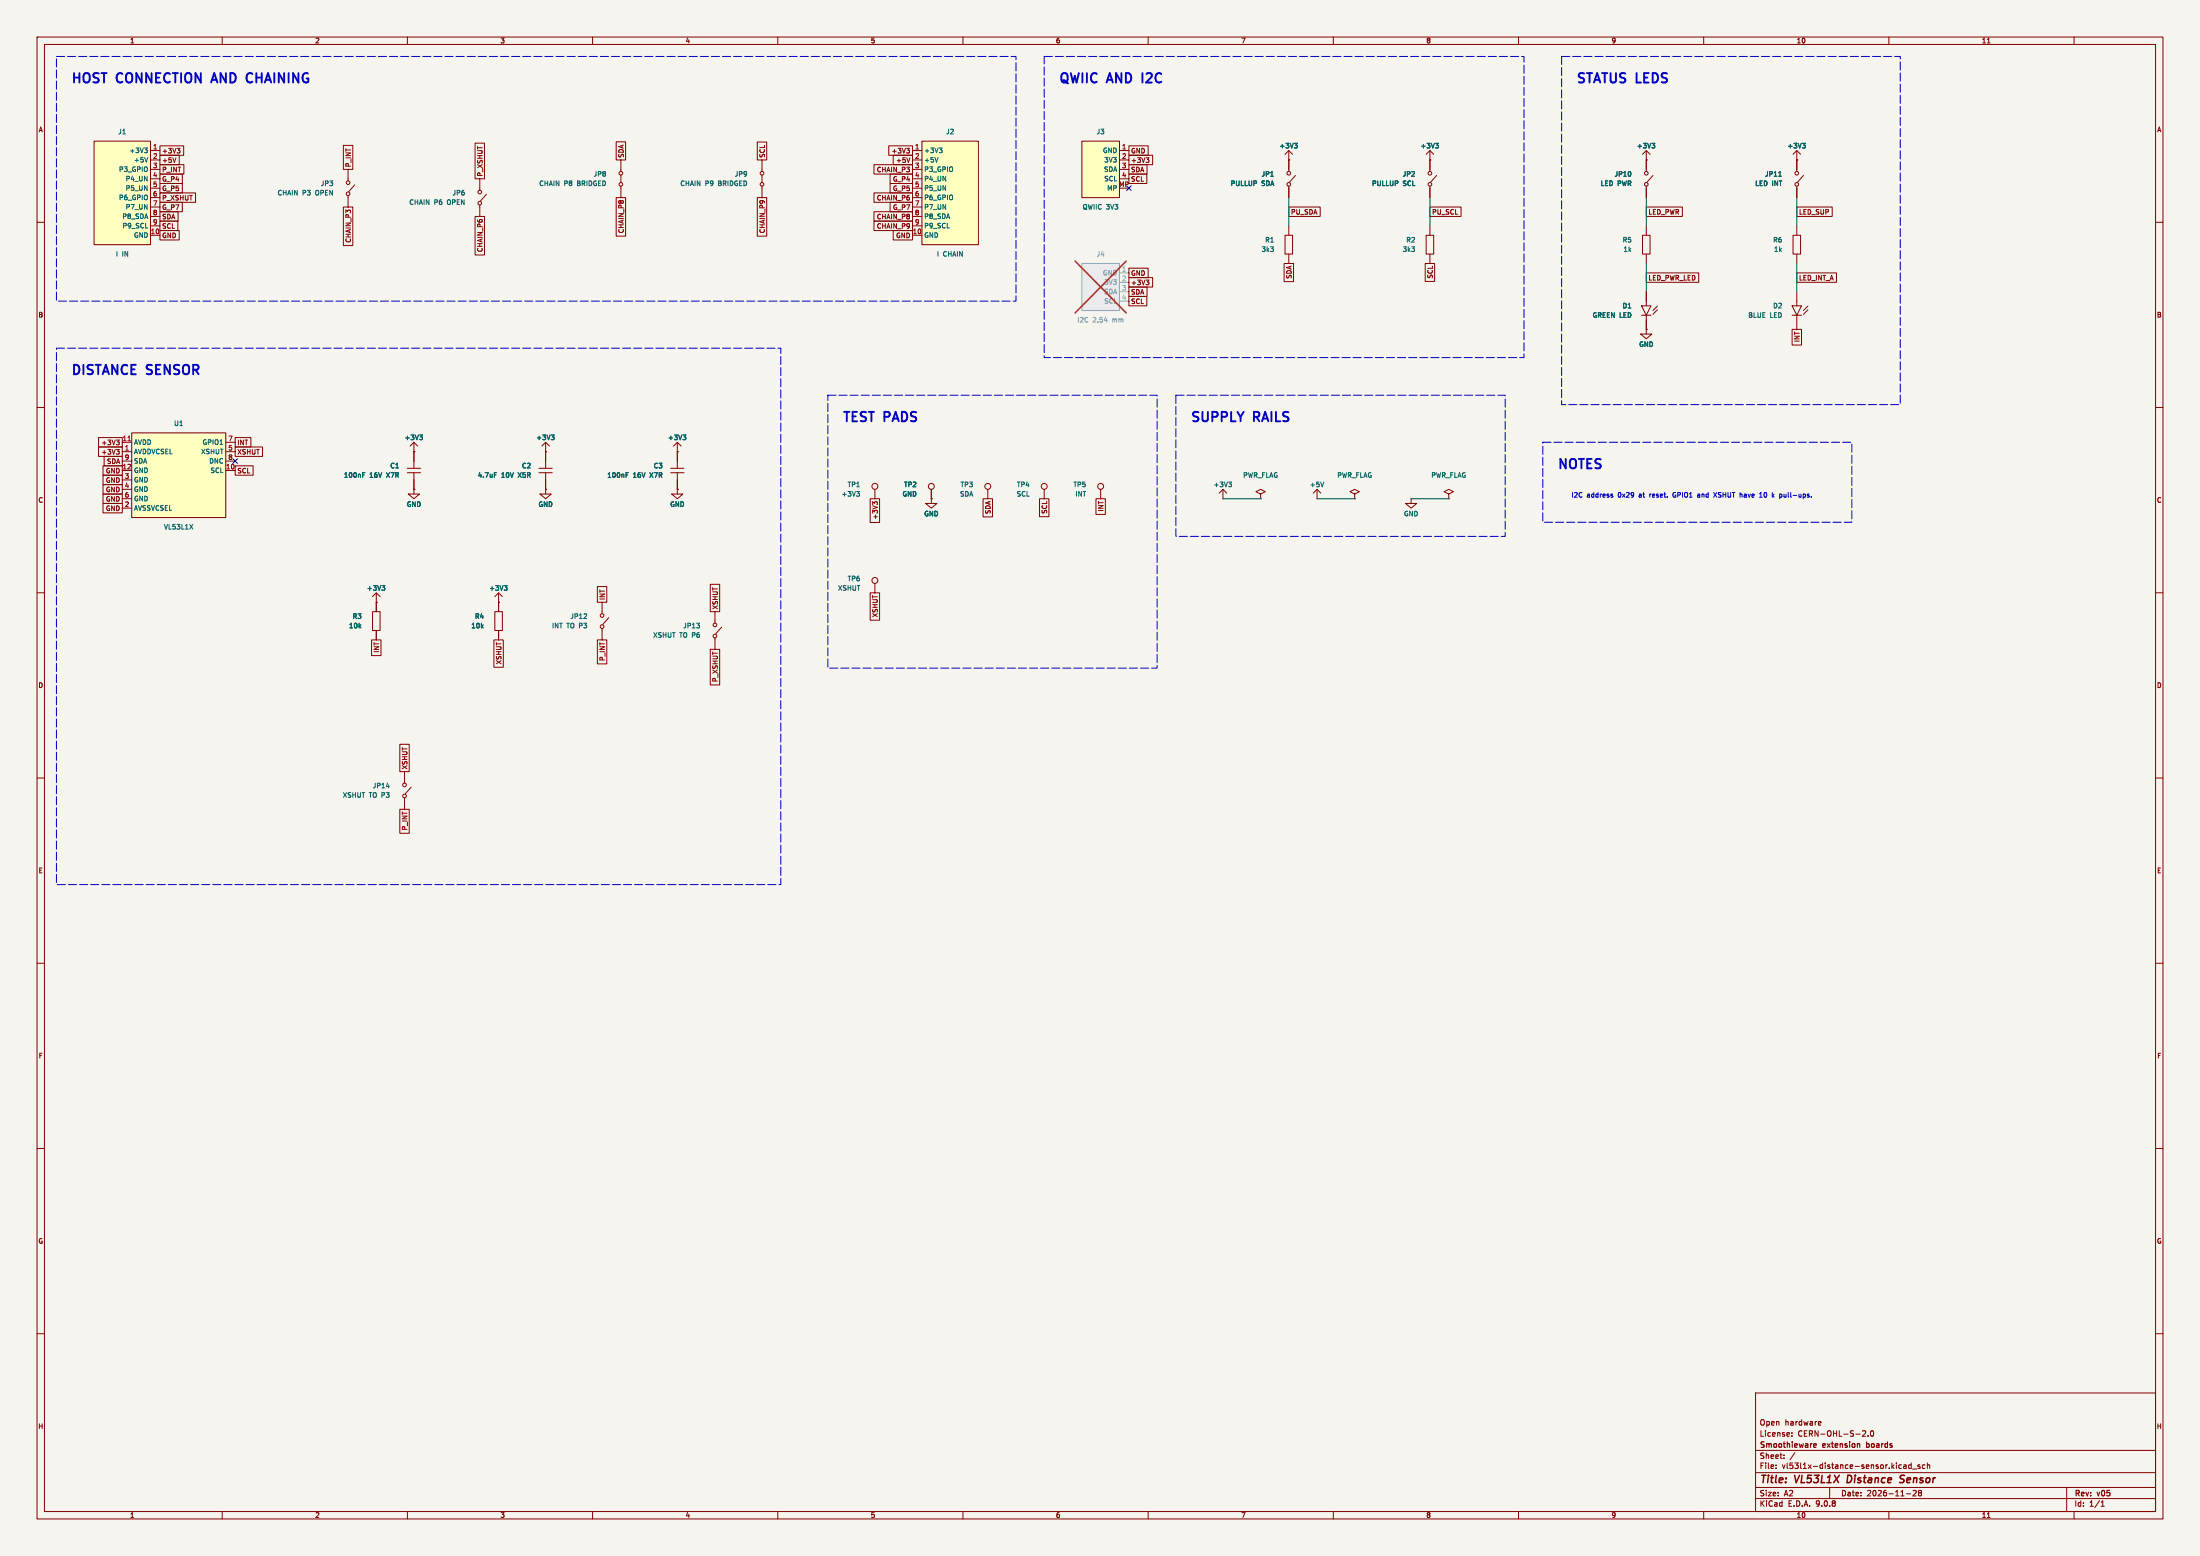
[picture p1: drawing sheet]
<svg xmlns="http://www.w3.org/2000/svg" width="594mm" height="420mm" viewBox="0 0 594 420" stroke-linecap="round" stroke-linejoin="round" font-family="sans-serif">
<path d="M0 0h594v420h-594z" fill="#f5f4ef" stroke="#f5f4ef" stroke-width=".27"/>
<g fill="none" stroke="#840000" stroke-width=".27">
<path d="M10 10h574v400h-574zM12 12h570v396h-570zM60 10v2M110 10v2M160 10v2M210 10v2M260 10v2M310 10v2M360 10v2M410 10v2M460 10v2M510 10v2"/>
<path d="M536.6 11.6h.7M560 10v2M10 60h2M484.1 63.5h2.1v5.1h-2.1zM485.1 61v2.5M485.1 68.6v2.5M582 60h2M10 110h2M111.8 119.4v7M147.3 119.4v7M182.9 119.4v7M582 110h2"/>
<path d="M110 126.4h3.6M110 127.6h3.6M110.2 133.4h3.1l-1.5 1.2zM110.7 120.4l1.1-1 1 1M111.8 132.1h.1M111.8 121.9h.1M111.8 127.6v5.8M145.5 126.4h3.6M145.5 127.6h3.6M145.8 133.4h3l-1.5 1.2zM146.3 120.4l1-1 1 1M147.3 121.9h.1"/>
<path d="M147.3 132.1h.1M147.3 127.6v5.8M181.1 126.4h3.6M181.1 127.6h3.6M181.4 133.4h3l-1.5 1.2zM181.9 120.4l1-1 1 1M182.9 132.1h.1M182.9 121.9h.1M182.9 127.6v5.8M236.2 132.1v2.5M329.2 133.1l1-1 1 1M330.2 134.6h.1"/>
<path d="M330.2 132.1v2.5M340.4 133.4l1.2-.7-1.2-.6-1.3 .6 1.3 .7v1.2M340.4 134.6h.1M354.6 133.1l1-1 1 1M355.6 134.6h.1M355.6 132.1v2.5M365.8 133.4l1.2-.7-1.2-.6-1.3 .6 1.3 .7v1.2M365.8 134.6h.1M379.5 135.9h3l-1.5 1.3zM381 134.6h.1M381 134.6v1.3M391.2 133.4l1.2-.7-1.2-.6-1.3 .6 1.3 .7v1.2"/>
<path d="M391.2 134.6h.1M236.2 157.5v2.5M10 160h2M100.6 161l1-1 1 1M100.6 165.1h2v5.1h-2zM101.6 162.6h.1M101.6 160v5.1M101.6 170.2v2.5M133.6 161l1-1 1 1M133.6 165.1h2v5.1h-2zM134.6 162.6h.1M134.6 160v5.1"/>
<path d="M134.6 170.2v2.5M162.6 162.6v3M162.6 169.6v3.1M164.4 166.7l-1.6 1.8M582 160h2M10 210h2M109.2 208.3v3.1M109.2 215.4v3M111 212.5l-1.6 1.8M582 210h2M10 260h2M582 260h2"/>
<path d="M10 310h2M582 310h2M10 360h2M474 376h108v32h-108zM582 360h2M474 397.5h108M474 391.5h108M479.5 396.2v.2M479.5 395.4v.2M481.7 393.5v.2M481.7 392.7v.2M483.8 387.5v.2"/>
<path d="M483.8 386.7v.2M484.6 392.1l-1.3 1.9M491.2 383.7h.4l.1 .3-.7 .2M491.6 384.6l-.4 .1M502.9 386.3l.6-.1 .2 .4-.9 1.1h.9M504.4 387.5v.2M505.2 386.3l.2-.1a.8 .8 0 0 1 .5 .7 .8 .8 0 0 1-.5 .8l-.4-.6zM514 395.4h.6l.1 1M514.7 395.7l-.7 .3 .2 .4 .5-.1M516 395.4h-.4l-.3 .3 .2 .6h.5M516 394.9v1.5M516.4 396.5h1.1"/>
<path d="M518.4 395.4h-.4l-.2 .2 .1 .2 .5 .1v.4h-.6M519.7 395.4h-.4l-.3 .3 .2 .6h.5M520.4 395.5l.6-.1v1M520.4 394.9v1.5M60 408v2M110 408v2M160 408v2M210 408v2M260 408v2M310 408v2M360 408v2M410 408v2"/>
<path d="M460 408v2M474 404.5h108M474 401.5h108M494 401.5v3M510 408v2M514.7 403.2h1.2M516.5 402.4l.6-.1 .3 .4-.9 1.1h.9M518.2 402.9l-.2-.3 .2-.3 .6 .3-.3 .3M518.2 402.9l-.2 .3 .2 .6 .6-.3-.3-.6M518.2 402.9h.3M536.6 409.6h.7M558 401.5v6.5"/>
<path d="M560 408v2M567.3 406.6h.9M567.3 405.5l.4-.4v1.5"/>
<circle cx="236.2" cy="131.3" r=".8"/>
<circle cx="236.2" cy="156.7" r=".8"/>
<circle cx="162.6" cy="166.1" r=".5"/>
<circle cx="162.6" cy="169.1" r=".5"/>
<circle cx="109.2" cy="214.9" r=".5"/>
<circle cx="109.2" cy="211.9" r=".5"/>
</g>
<path d="M498.9 398.2l-.2 2h.5M514 398.2l-.7 .1-.2 .5 .1 .3 .7 .2M513.9 400l-.3 .2-.7-.1" fill="none" stroke="#840000" stroke-width=".4"/>
<path d="M489.9 389.7h.4l.1 .3-.7 .2M490.3 390.6l-.4 .1M504 389.2v1.5M504 390.6l.1 .1M504.1 389.7h-.1" fill="none" stroke="#840000" stroke-width=".3"/>
<g fill="none" stroke="#006464" stroke-width=".27">
<path d="M113.3 117.4h.8l-.5 .5M113.8 117.9l.3 .2-.3 .6M148.8 117.4h.8l-.4 .5M149.4 117.9l.2 .2-.2 .6M184.4 117.4h.8l-.4 .5M184.9 117.9l.2 .1M185.1 118h.1M185.1 118.6l-.2 .1M185.1 118v.6M185.1 118.6h.1M97.9 128.2h.4M97.9 127.6h.6"/>
<path d="M133.5 127.6h.6M169 128.2h.5M169 127.6h.6M231.3 132.7h.8l-.5 .4M231.8 133.1l.3 .3-.3 .5M331.7 130.1h.8l-.4 .5M332.3 130.6l.2 .2-.2 .6M357.4 130.1l-.4 1.3M103.1 158.1h.8l-.4 .4M103.7 158.5l.2 .3-.2 .5M136.1 158.1h.8l-.4 .4M136.7 158.5l.2 .3-.2 .5"/>
</g>
<path d="M292.1 38.1h10.2v15.2h-10.2z" fill="#ffffc2"/>
<path d="M292.1 38.1h10.2v15.2h-10.2zM302.3 40.6h2.5M302.3 43.2h2.5M302.3 45.7h2.5M302.3 48.3h2.5" fill="none" stroke="#840000" stroke-width=".27"/>
<path d="M292.1 71.1h10.2v12.7h-10.2z" fill="#ebeae8"/>
<path d="M292.1 71.1h10.2v12.7h-10.2zM302.3 73.7h2.5M302.3 76.2h2.5M302.3 78.7h2.5M302.3 81.3h2.5" fill="none" stroke="#9c9b98" stroke-width=".27"/>
<path d="M290.3 70.5l13.8 13.9M304.1 70.5l-13.8 13.9" fill="none" stroke="#e12e31" stroke-width=".46"/>
<g fill="none" stroke="#840000" stroke-width=".27">
<path d="M249.9 135.9h3.1l-1.5 1.3zM251.5 134.6h.1M251.5 132.1v3.8M266.7 132.1v2.5M281.9 132.1v2.5M297.2 132.1v2.5"/>
<circle cx="251.5" cy="131.3" r=".8"/>
<circle cx="266.7" cy="131.3" r=".8"/>
<circle cx="281.9" cy="131.3" r=".8"/>
<circle cx="297.2" cy="131.3" r=".8"/>
</g>
<path d="M248.9 38.1h15.3v27.9h-15.3z" fill="#ffffc2"/>
<g fill="none" stroke="#840000" stroke-width=".27">
<path d="M248.9 38.1h15.3v27.9h-15.3zM246.4 40.6h2.5M246.4 43.2h2.5M246.4 45.7h2.5M246.4 48.3h2.5M246.4 50.8h2.5M246.4 53.3h2.5M246.4 55.9h2.5M246.4 58.4h2.5M443.5 41.7l1-1.1 1 1.1M444.5 43.2h.1M444.5 40.6v5.7"/>
<path d="M444.5 50.3v3M446.3 47.4l-1.6 1.8M484.1 41.7l1-1.1 1.1 1.1M485.1 43.2h.1M485.1 40.6v5.7M485.1 50.3v3M486.9 47.4l-1.6 1.8M246.4 61h2.5M246.4 63.5h2.5M443.5 63.5h2v5.1h-2zM444.5 61v2.5M444.5 68.6v2.5"/>
<path d="M444.5 78.7v3.9M485.1 78.7v3.9M443 90.2h3l-1.5 1.2zM443.2 82.6h2.6l-1.3 2.5zM443.2 85.1h2.6M444.5 88.9h.1M444.5 85.1v5.1M447.5 82.6l-1.2 1.2M447.5 83.6l-1.2 1.2M483.9 82.6h2.5l-1.3 2.5zM483.9 85.1h2.5M485.1 85.1v3.8"/>
<path d="M488.1 82.6l-1.2 1.2M488.1 83.6l-1.2 1.2M193 165.1v3.1M193 172.2v3.1M194.8 169.3l-1.6 1.8"/>
<circle cx="444.5" cy="46.8" r=".5"/>
<circle cx="444.5" cy="49.8" r=".5"/>
<circle cx="485.1" cy="46.8" r=".5"/>
<circle cx="485.1" cy="49.8" r=".5"/>
<circle cx="193" cy="171.7" r=".5"/>
<circle cx="193" cy="168.7" r=".5"/>
</g>
<path d="M253.6 39.9h.8l-.5 .5M446 38.7h.8l-.4 .5M446.6 39.2l.2 .2-.2 .5M486.7 38.7h.7l-.4 .5M487.2 39.2l.2 .2-.2 .5M253.3 42.5l-.4 1.3M254.1 40.4l.3 .3-.3 .5M480.3 47.6h.7" fill="none" stroke="#006464" stroke-width=".27"/>
<path d="M35.6 116.8h25.4v22.9h-25.4z" fill="#ffffc2"/>
<g fill="none" stroke="#840000" stroke-width=".27">
<path d="M385.1 41.7l1-1.1 1 1.1M386.1 43.2h.1M386.1 40.6v5.7M386.1 50.3v3M387.9 47.4l-1.6 1.8M33 119.4h2.6M35.6 116.8h25.4v22.9h-25.4zM61 119.4h2.5M33 121.9h2.6M33 124.5h2.6M33 127h2.6M33 129.5h2.6"/>
<path d="M33 132.1h2.6M33 134.6h2.6M33 137.2h2.6M61 121.9h2.5M61 124.5h2.5M61 127h2.5"/>
<circle cx="386.1" cy="49.8" r=".5"/>
<circle cx="386.1" cy="46.8" r=".5"/>
</g>
<path d="M34.5 119h.8" fill="none" stroke="#a90000" stroke-width=".27"/>
<path d="M387.6 38.7h.8l-.4 .5M388.1 39.2l.3 .2-.3 .5M51.2 141.5l.9 1.3M52.1 141.5l-.9 1.3" fill="none" stroke="#006464" stroke-width=".27"/>
<path d="M25.4 38.1h15.2v27.9h-15.2z" fill="#ffffc2"/>
<g fill="none" stroke="#840000" stroke-width=".27">
<path d="M25.4 38.1h15.2v27.9h-15.2zM43.2 39.4h6.4v2.5h-6.4zM92.7 39.2h2.6v6.5h-2.6zM128.3 38.6h2.5v9.7h-2.5zM166.4 38.3h2.5v4.9h-2.5zM204.5 38.3h2.5v4.9h-2.5zM240 39.4h6.4v2.5h-6.4zM304.8 39.4h5.2v2.5h-5.2zM40.6 40.6h2.6M40.6 43.2h2.6M40.6 45.7h2.6M40.6 48.3h2.6"/>
<path d="M40.6 50.8h2.6M40.6 53.3h2.6M40.6 55.9h2.6M40.6 58.4h2.6M43.2 59.7h4.8v2.5h-4.8zM43.2 49.5h6v2.6h-6zM43.2 44.4h6.5v2.6h-6.5zM43.2 52.1h9.6v2.5h-9.6zM43.2 41.9h5.2v2.6h-5.2zM43.2 47h6v2.5h-6zM43.2 54.6h6v2.6h-6zM43.2 57.1h4.9v2.6h-4.9z"/>
<path d="M47.5 42.6l-.4 1.3M47.8 40h.8l-.4 .5M48.4 40.5l.2 .3-.2 .5M92.7 55.9h2.6v10.4h-2.6zM94 45.7v3.1M94 52.8v3.1M95.8 49.9l-1.6 1.8M128.3 58.4h2.5v10.4h-2.5zM129.5 48.3v3M129.5 55.3v3.1M131.3 52.4l-1.6 1.8M166.4 53.3h2.5v10.4h-2.5z"/>
<path d="M167.6 43.2v3.1M167.6 47.3v2M167.6 50.3v3M204.5 53.3h2.5v10.4h-2.5zM205.7 43.2v3.1M205.7 47.3v2M205.7 50.3v3M236 44.4h10.4v2.6h-10.4zM236 59.7h10.4v2.5h-10.4zM236 57.1h10.4v2.6h-10.4zM236 52.1h10.4v2.5h-10.4zM240.3 54.6h6.1v2.6h-6.1z"/>
<path d="M240.3 49.5h6.1v2.6h-6.1zM240.3 47h6.1v2.5h-6.1zM241.2 41.9h5.2v2.6h-5.2zM244.8 40h.8l-.5 .5M245.3 40.5l.3 .3-.3 .5M245.7 42.6l-.4 1.3M304.8 44.4h4.9v2.6h-4.9zM304.8 41.9h6.4v2.6h-6.4zM304.8 47h4.8v2.5h-4.8zM309.4 42.6h.8l-.4 .5M310 43.1l.2 .2-.2 .6M347 41.7l1-1.1 1 1.1"/>
<path d="M348 43.2h.1M348 55.9h8.5v2.5h-8.5zM348 40.6v5.7M348 50.3v3M349.8 47.4l-1.6 1.8M386.1 55.9h8.4v2.5h-8.4zM386.1 43.2h.1M386.1 43.2v2.5M386.1 50.8v2.5M444.5 55.9h9.7v2.5h-9.7zM444.5 43.2h.1M444.5 43.2v2.5"/>
<path d="M444.5 50.8v2.5M485.1 55.9h9.6v2.5h-9.6zM485.1 43.2h.1M485.1 43.2v2.5M485.1 50.8v2.5M40.6 61h2.6M40.6 63.5h2.6M43.2 62.2h5.2v2.6h-5.2zM241.2 62.2h5.2v2.6h-5.2zM304.8 72.4h5.2v2.5h-5.2zM304.8 74.9h6.4v2.6h-6.4zM304.8 77.5h4.9v2.5h-4.9z"/>
<path d="M309.4 75.6h.8l-.4 .5M310 76.1l.2 .2-.2 .6M346.7 71.1h2.6v4.9h-2.6zM347 63.5h2v5.1h-2zM348 61v2.5M348 68.6v2.5M384.8 71.1h2.6v4.9h-2.6zM385.1 63.5h2v5.1h-2zM386.1 61v2.5M386.1 68.6v2.5M444.5 73.7h14.2v2.5h-14.2zM444.5 78.7v2.6"/>
<path d="M485.1 73.7h10.7v2.5h-10.7zM304.8 80h4.8v2.6h-4.8zM444.5 88.9h.1M444.5 86.4v2.5M483.9 88.9h2.5v4.2h-2.5zM26.6 118.1h6.4v2.6h-6.4zM31.4 118.8h.8l-.4 .5M32 119.3l.2 .2-.2 .6M63.5 118.1h4.2v2.6h-4.2zM26.6 120.6h6.4v2.6h-6.4zM27.8 135.9h5.2v2.5h-5.2zM27.8 133.3h5.2v2.6h-5.2z"/>
<path d="M27.8 130.8h5.2v2.6h-5.2zM27.8 128.3h5.2v2.5h-5.2zM27.8 125.7h5.2v2.6h-5.2zM28.1 123.2h4.9v2.5h-4.9zM31.4 121.3h.8l-.4 .5M32 121.8l.2 .2-.2 .6M63.5 125.7h4.8v2.6h-4.8zM63.5 120.6h7.4v2.6h-7.4zM111.8 132.1h.1M111.8 121.9h.1M111.8 121.9v2.6M111.8 129.5v2.6"/>
<path d="M147.3 121.9h.1M147.3 132.1h.1M147.3 121.9v2.6M147.3 129.5v2.6M182.9 121.9h.1M182.9 132.1h.1M182.9 121.9v2.6M182.9 129.5v2.6M234.9 134.6h2.6v6.4h-2.6zM236.1 135.9l-.5-.5v.8M236.1 135.7l.2-.3 .6 .3M251.5 134.6h.1"/>
<path d="M251.5 132.1v2.5M265.4 134.6h2.6v4.9h-2.6zM280.7 134.6h2.5v4.9h-2.5zM295.9 134.6h2.6v4.3h-2.6zM161.3 158.3h2.5v4.3h-2.5zM191.8 157.7h2.5v7.4h-2.5zM100.3 172.7h2.6v4.3h-2.6zM101.6 162.6h.1M101.6 162.6v2.5M101.6 170.2v2.5M133.3 172.7h2.6v7.4h-2.6zM134.6 162.6h.1"/>
<path d="M134.6 162.6v2.5M134.6 170.2v2.5M161.3 172.7h2.5v6.5h-2.5zM191.8 175.3h2.5v9.6h-2.5zM234.9 160h2.6v7.4h-2.6zM107.9 200.9h2.6v7.4h-2.6zM107.9 218.4h2.6v6.5h-2.6z"/>
<circle cx="94" cy="49.3" r=".5"/>
<circle cx="94" cy="52.3" r=".5"/>
<circle cx="129.5" cy="51.8" r=".5"/>
<circle cx="129.5" cy="54.8" r=".5"/>
<circle cx="167.6" cy="49.8" r=".5"/>
<circle cx="167.6" cy="46.8" r=".5"/>
<circle cx="205.7" cy="46.8" r=".5"/>
<circle cx="205.7" cy="49.8" r=".5"/>
<circle cx="348" cy="46.8" r=".5"/>
<circle cx="348" cy="49.8" r=".5"/>
</g>
<g fill="none" stroke="#006464" stroke-width=".27">
<path d="M39 39.9h.8l-.4 .5M349.5 38.7h.8l-.4 .5M350 39.2l.3 .2-.3 .5M387.6 38.7h.8l-.4 .5M388.1 39.2l.3 .2-.3 .5M446 38.7h.8l-.4 .5M446.6 39.2l.2 .2-.2 .5M486.7 38.7h.7l-.4 .5M487.2 39.2l.2 .2-.2 .5M39.5 40.4l.3 .3-.3 .5M39.9 42.5l-.4 1.3M480.3 47.6h.7"/>
<path d="M113.3 117.4h.8l-.5 .5M113.8 117.9l.3 .2-.3 .6M148.8 117.4h.8l-.4 .5M149.4 117.9l.2 .2-.2 .6M184.4 117.4h.8l-.4 .5M184.9 117.9l.2 .1M185.1 118h.1M185.1 118.6l-.2 .1M185.1 118v.6M185.1 118.6h.1M97.9 127.6h.6M97.9 128.2h.4"/>
<path d="M133.5 127.6h.6M169 127.6h.6M169 128.2h.5M103.1 158.1h.8l-.4 .4M103.7 158.5l.2 .3-.2 .5M136.1 158.1h.8l-.4 .4M136.7 158.5l.2 .3-.2 .5"/>
</g>
<path d="M348 53.3v7.7M386.1 53.3v7.7M444.5 53.3v7.7M485.1 53.3v7.7M444.5 71.1v7.6M485.1 71.1v7.6M330.2 134.6h10.2M355.6 134.6h10.2M381 134.6h10.2" fill="none" stroke="#009600" stroke-width=".27"/>
<path d="M304.2 50.2l1.2 1.2M305.4 50.2l-1.2 1.2M62.9 123.9l1.2 1.2M64.1 123.9l-1.2 1.2" fill="none" stroke="#000084" stroke-width=".27"/>
<path d="M57.8 19.7l-.8 2.6M67 19.9h1M308.5 19.7v2.6M57.2 21.5h1.3M67 22.2h1" fill="none" stroke="#0000c2" stroke-width=".51"/>
<path d="M435.1 133.8l.4 .2-.5 .2M435.1 133.4h.3M451.9 133l-.2 .5 .2 .6M458.8 133.4h-.4M458.8 133.7l-.5 .2 .1 .2 .4 .1M462.7 132.9l.8 1.3M463.5 132.9l-.8 1.3M475.1 134.2h.7M475.3 133.1l.1-.2v1.3M481.7 133.4v.6l.2 .2" fill="none" stroke="#0000c2" stroke-width=".27"/>
<path d="M15.2 15.2h259.1v66.1h-259.1zM281.9 15.2h129.6v81.3h-129.6zM421.6 15.2h91.5v94h-91.5zM15.2 94h195.6v144.8h-195.6zM223.5 106.7h88.9v73.6h-88.9zM317.5 106.7h88.9v38.1h-88.9zM416.6 119.4h83.4v21.6h-83.4z" fill="none" stroke="#0000c2" stroke-width=".27" stroke-dasharray="2.2 .8"/>
<g font-size="3.5" fill="#0000c2">
<text x="19" y="22.6">HOST</text>
<text x="31.7" y="22.6">CONNECTION</text>
<text x="58.5" y="22.6">AND</text>
<text x="68.8" y="22.6">CHAINING</text>
<text x="285.8" y="22.6">QWIIC</text>
<text x="299.2" y="22.6">AND</text>
<text x="309.6" y="22.6">I2C</text>
<text x="425.4" y="22.6">STATUS LEDS</text>
<text x="19" y="101.4">DISTANCE</text>
<text x="39.8" y="101.4">SENSOR</text>
<text x="227.3" y="114.1">TEST</text>
<text x="238.9" y="114.1">PADS</text>
<text x="321.3" y="114.1">SUPPLY</text>
<text x="338.7" y="114.1">RAILS</text>
<text x="420.4" y="126.8">NOTES</text>
</g>
<g font-size="2.8" fill="#840000">
<text x="475" y="400.9">Title:</text>
<text x="484.7" y="400.9">VL53L1X</text>
<text x="499.6" y="400.9">Distance</text>
<text x="514.6" y="400.9">Sensor</text>
</g>
<g font-size="2.1" fill="#840000">
<text x="475" y="388">License:</text>
<text x="475" y="385">Open</text>
<text x="481.9" y="385">hardware</text>
<text x="485.4" y="388">CERN-OHL-S-2.0</text>
<text x="475" y="394">Sheet:</text>
<text x="475" y="391.2">Smoothieware</text>
<text x="492.2" y="391.2">extension</text>
<text x="504.6" y="391.2">boards</text>
<text x="475" y="396.7">File:</text>
<text x="481.1" y="396.7">vl53l1x-distance-sensor.kicad_sch</text>
<text x="475" y="406.9">KiCad</text>
<text x="475" y="404.1">Size:</text>
<text x="481.7" y="404.1">A2</text>
<text x="482.7" y="406.9">E.D.A.</text>
<text x="490.3" y="406.9">9.0.8</text>
<text x="497" y="404.1">Date:</text>
<text x="504" y="404.1">2026-11-28</text>
<text x="560" y="404.3">Rev:</text>
<text x="560" y="406.9">Id:</text>
<text x="564.1" y="406.9">1/1</text>
<text x="566.4" y="404.3">v05</text>
</g>
<g font-size="1.8" fill="#840000">
<text x="35" y="11.9">1</text>
<text x="85" y="11.9">2</text>
<text x="135" y="11.9">3</text>
<text x="185" y="11.9">4</text>
<text x="235" y="11.9">5</text>
<text x="285" y="11.9">6</text>
<text x="335" y="11.9">7</text>
<text x="385" y="11.9">8</text>
<text x="435" y="11.9">9</text>
<text x="485" y="11.9">10</text>
<text x="535" y="11.9">11</text>
<text x="10.3" y="35.9">A</text>
<text x="582.3" y="35.9">A</text>
<text x="43.7" y="41.6">+3V3</text>
<text x="240.6" y="41.6">+3V3</text>
<text x="305.3" y="41.6">GND</text>
<text x="43.7" y="46.7">P_INT</text>
<text x="43.7" y="44.1">+5V</text>
<text x="94.9" y="45.2" transform="rotate(-90 94.9 45.2)">P_INT</text>
<text x="130.5" y="47.8" transform="rotate(-90 130.5 47.8)">P_XSHUT</text>
<text x="168.6" y="42.7" transform="rotate(-90 168.6 42.7)">SDA</text>
<text x="206.7" y="42.7" transform="rotate(-90 206.7 42.7)">SCL</text>
<text x="236.6" y="46.7">CHAIN_P3</text>
<text x="241.8" y="44.1">+5V</text>
<text x="305.3" y="46.7">SDA</text>
<text x="305.3" y="44.1">+3V3</text>
<text x="43.7" y="51.8">G_P5</text>
<text x="43.7" y="49.2">G_P4</text>
<text x="241" y="51.8">G_P5</text>
<text x="241" y="49.2">G_P4</text>
<text x="305.3" y="49.2">SCL</text>
<text x="43.7" y="54.3">P_XSHUT</text>
<text x="43.7" y="56.8">G_P7</text>
<text x="43.7" y="59.4">SDA</text>
<text x="236.6" y="59.4">CHAIN_P8</text>
<text x="236.6" y="54.3">CHAIN_P6</text>
<text x="241" y="56.8">G_P7</text>
<text x="348.5" y="58.1">PU_SDA</text>
<text x="386.6" y="58.1">PU_SCL</text>
<text x="445" y="58.1">LED_PWR</text>
<text x="485.6" y="58.1">LED_SUP</text>
<text x="43.7" y="61.9">SCL</text>
<text x="43.7" y="64.5">GND</text>
<text x="94.9" y="65.6" transform="rotate(-90 94.9 65.6)">CHAIN_P3</text>
<text x="168.6" y="63.1" transform="rotate(-90 168.6 63.1)">CHAIN_P8</text>
<text x="206.7" y="63.1" transform="rotate(-90 206.7 63.1)">CHAIN_P9</text>
<text x="236.6" y="61.9">CHAIN_P9</text>
<text x="241.8" y="64.5">GND</text>
<text x="130.5" y="68.2" transform="rotate(-90 130.5 68.2)">CHAIN_P6</text>
<text x="305.3" y="74.6">GND</text>
<text x="305.3" y="77.2">+3V3</text>
<text x="348.9" y="75.4" transform="rotate(-90 348.9 75.4)">SDA</text>
<text x="387" y="75.3" transform="rotate(-90 387 75.3)">SCL</text>
<text x="445" y="75.9">LED_PWR_LED</text>
<text x="485.6" y="75.9">LED_INT_A</text>
<text x="305.3" y="82.2">SCL</text>
<text x="305.3" y="79.7">SDA</text>
<text x="10.3" y="85.9">B</text>
<text x="582.3" y="85.9">B</text>
<text x="486.1" y="92.5" transform="rotate(-90 486.1 92.5)">INT</text>
<text x="27.3" y="122.9">+3V3</text>
<text x="27.3" y="120.3">+3V3</text>
<text x="28.8" y="125.4">SDA</text>
<text x="64" y="122.9">XSHUT</text>
<text x="64" y="120.3">INT</text>
<text x="28.5" y="130.5">GND</text>
<text x="28.5" y="128">GND</text>
<text x="64" y="128">SCL</text>
<text x="10.3" y="135.9">C</text>
<text x="28.5" y="135.6">GND</text>
<text x="28.5" y="133">GND</text>
<text x="582.3" y="135.9">C</text>
<text x="28.5" y="138.1">GND</text>
<text x="237.2" y="140.4" transform="rotate(-90 237.2 140.4)">+3V3</text>
<text x="267.7" y="138.9" transform="rotate(-90 267.7 138.9)">SDA</text>
<text x="282.9" y="138.8" transform="rotate(-90 282.9 138.8)">SCL</text>
<text x="298.1" y="138.2" transform="rotate(-90 298.1 138.2)">INT</text>
<text x="163.5" y="162.1" transform="rotate(-90 163.5 162.1)">INT</text>
<text x="194" y="164.6" transform="rotate(-90 194 164.6)">XSHUT</text>
<text x="237.2" y="166.7" transform="rotate(-90 237.2 166.7)">XSHUT</text>
<text x="102.6" y="176.3" transform="rotate(-90 102.6 176.3)">INT</text>
<text x="135.6" y="179.4" transform="rotate(-90 135.6 179.4)">XSHUT</text>
<text x="163.5" y="178.5" transform="rotate(-90 163.5 178.5)">P_INT</text>
<text x="10.3" y="185.9">D</text>
<text x="194" y="184.2" transform="rotate(-90 194 184.2)">P_XSHUT</text>
<text x="582.3" y="185.9">D</text>
<text x="110.2" y="207.8" transform="rotate(-90 110.2 207.8)">XSHUT</text>
<text x="110.2" y="224.3" transform="rotate(-90 110.2 224.3)">P_INT</text>
<text x="10.3" y="235.9">E</text>
<text x="582.3" y="235.9">E</text>
<text x="10.3" y="285.9">F</text>
<text x="582.3" y="285.9">F</text>
<text x="10.3" y="335.9">G</text>
<text x="582.3" y="335.9">G</text>
<text x="10.2" y="385.9">H</text>
<text x="582.2" y="385.9">H</text>
<text x="35" y="409.9">1</text>
<text x="85" y="409.9">2</text>
<text x="135" y="409.9">3</text>
<text x="185" y="409.9">4</text>
<text x="235" y="409.9">5</text>
<text x="285" y="409.9">6</text>
<text x="335" y="409.9">7</text>
<text x="385" y="409.9">8</text>
<text x="435" y="409.9">9</text>
<text x="485" y="409.9">10</text>
<text x="535" y="409.9">11</text>
</g>
<g font-size="1.8" fill="#006464">
<text x="31.8" y="36.4">J1</text>
<text x="34.8" y="41.5">+3V3</text>
<text x="249.4" y="41.5">+3V3</text>
<text x="255.3" y="36.4">J2</text>
<text x="296" y="36.4">J3</text>
<text x="297.7" y="41.5">GND</text>
<text x="345.3" y="40.2">+3V3</text>
<text x="383.4" y="40.2">+3V3</text>
<text x="441.9" y="40.2">+3V3</text>
<text x="482.5" y="40.2">+3V3</text>
<text x="32" y="46.6">P3_GPIO</text>
<text x="36.1" y="44">+5V</text>
<text x="160.2" y="47.9">JP8</text>
<text x="198.3" y="47.9">JP9</text>
<text x="249.4" y="44">+5V</text>
<text x="249.4" y="46.6">P3_GPIO</text>
<text x="298" y="46.6">SDA</text>
<text x="298" y="44">3V3</text>
<text x="340.5" y="47.9">JP1</text>
<text x="378.6" y="47.9">JP2</text>
<text x="435.8" y="47.9">JP10</text>
<text x="476.5" y="47.9">JP11</text>
<text x="33.8" y="49.1">P4_UN</text>
<text x="33.8" y="51.7">P5_UN</text>
<text x="74.8" y="52.9">CHAIN</text>
<text x="81.6" y="52.9">P3</text>
<text x="85.3" y="52.9">OPEN</text>
<text x="86.5" y="50.4">JP3</text>
<text x="122.1" y="52.9">JP6</text>
<text x="145.5" y="50.4">CHAIN</text>
<text x="152.3" y="50.4">P8</text>
<text x="155.9" y="50.4">BRIDGED</text>
<text x="183.6" y="50.4">CHAIN</text>
<text x="190.4" y="50.4">P9</text>
<text x="194" y="50.4">BRIDGED</text>
<text x="249.4" y="49.1">P4_UN</text>
<text x="249.4" y="51.7">P5_UN</text>
<text x="298" y="49.1">SCL</text>
<text x="298.8" y="51.7">MP</text>
<text x="332.2" y="50.4">PULLUP</text>
<text x="340.6" y="50.4">SDA</text>
<text x="370.3" y="50.4">PULLUP</text>
<text x="378.8" y="50.4">SCL</text>
<text x="432.1" y="50.4">LED PWR</text>
<text x="473.8" y="50.4">LED INT</text>
<text x="32" y="54.2">P6_GPIO</text>
<text x="32.9" y="59.3">P8_SDA</text>
<text x="33.8" y="56.7">P7_UN</text>
<text x="110.4" y="55.5">CHAIN</text>
<text x="117.2" y="55.5">P6</text>
<text x="120.8" y="55.5">OPEN</text>
<text x="249.4" y="54.2">P6_GPIO</text>
<text x="249.4" y="56.7">P7_UN</text>
<text x="249.4" y="59.3">P8_SDA</text>
<text x="292.2" y="56.7">QWIIC 3V3</text>
<text x="33" y="61.8">P9_SCL</text>
<text x="36.1" y="64.4">GND</text>
<text x="249.4" y="61.8">P9_SCL</text>
<text x="249.4" y="64.4">GND</text>
<text x="341.5" y="65.6">R1</text>
<text x="379.6" y="65.6">R2</text>
<text x="438" y="65.6">R5</text>
<text x="478.6" y="65.6">R6</text>
<text x="31.2" y="69.4">I</text>
<text x="32.9" y="69.4">IN</text>
<text x="252.8" y="69.4">I</text>
<text x="254.6" y="69.4">CHAIN</text>
<text x="340.5" y="68.2">3k3</text>
<text x="378.6" y="68.2">3k3</text>
<text x="438.2" y="68.2">1k</text>
<text x="478.9" y="68.2">1k</text>
<text x="438" y="83.4">D1</text>
<text x="478.6" y="83.4">D2</text>
<text x="429.9" y="86">GREEN LED</text>
<text x="471.9" y="86">BLUE</text>
<text x="477.9" y="86">LED</text>
<text x="442.5" y="93.8">GND</text>
<text x="46.9" y="115.2">U1</text>
<text x="109.1" y="119">+3V3</text>
<text x="144.7" y="119">+3V3</text>
<text x="180.2" y="119">+3V3</text>
<text x="36.1" y="120.2">AVDD</text>
<text x="36.1" y="122.8">AVDDVCSEL</text>
<text x="36.1" y="125.3">SDA</text>
<text x="54.2" y="122.8">XSHUT</text>
<text x="54.6" y="120.2">GPIO1</text>
<text x="56.4" y="125.3">DNC</text>
<text x="36.1" y="127.9">GND</text>
<text x="36.1" y="130.4">GND</text>
<text x="56.7" y="127.9">SCL</text>
<text x="92.7" y="129.1">100nF</text>
<text x="99.8" y="129.1">16V</text>
<text x="104.5" y="129.1">X7R</text>
<text x="105.3" y="126.6">C1</text>
<text x="128.9" y="129.1">4.7uF</text>
<text x="135.3" y="129.1">10V</text>
<text x="140" y="129.1">X5R</text>
<text x="140.8" y="126.6">C2</text>
<text x="163.9" y="129.1">100nF</text>
<text x="170.9" y="129.1">16V</text>
<text x="175.6" y="129.1">X7R</text>
<text x="176.4" y="126.6">C3</text>
<text x="228.7" y="131.7">TP1</text>
<text x="244" y="131.7">TP2</text>
<text x="259.2" y="131.7">TP3</text>
<text x="274.5" y="131.7">TP4</text>
<text x="289.7" y="131.7">TP5</text>
<text x="327.6" y="131.7">+3V3</text>
<text x="335.5" y="129.1">PWR_FLAG</text>
<text x="353.6" y="131.7">+5V</text>
<text x="360.9" y="129.1">PWR_FLAG</text>
<text x="386.3" y="129.1">PWR_FLAG</text>
<text x="36.1" y="132.9">GND</text>
<text x="36.1" y="135.5">GND</text>
<text x="109.7" y="137">GND</text>
<text x="145.3" y="137">GND</text>
<text x="180.8" y="137">GND</text>
<text x="227.1" y="134.2">+3V3</text>
<text x="243.6" y="134.2">GND</text>
<text x="259.1" y="134.2">SDA</text>
<text x="274.4" y="134.2">SCL</text>
<text x="290.3" y="134.2">INT</text>
<text x="36.1" y="138">AVSSVCSEL</text>
<text x="44.2" y="143.1">VL53L1X</text>
<text x="249.4" y="139.5">GND</text>
<text x="379" y="139.5">GND</text>
<text x="99" y="159.6">+3V3</text>
<text x="132" y="159.6">+3V3</text>
<text x="226.1" y="159.6">XSHUT</text>
<text x="228.7" y="157.1">TP6</text>
<text x="95.1" y="167.2">R3</text>
<text x="128.1" y="167.2">R4</text>
<text x="153.9" y="167.2">JP12</text>
<text x="94.1" y="169.8">10k</text>
<text x="127.2" y="169.8">10k</text>
<text x="148.9" y="169.8">INT TO P3</text>
<text x="176.3" y="172.3">XSHUT TO P6</text>
<text x="184.4" y="169.8">JP13</text>
<text x="92.4" y="215.5">XSHUT TO P3</text>
<text x="100.5" y="213">JP14</text>
</g>
<g font-size="1.8" fill="#a90000">
<text x="41.2" y="40.4">1</text>
<text x="246.9" y="40.4">1</text>
<text x="302.8" y="40.4">1</text>
<text x="41.2" y="42.9">2</text>
<text x="41.2" y="45.5">3</text>
<text x="246.9" y="42.9">2</text>
<text x="246.9" y="45.5">3</text>
<text x="302.8" y="42.9">2</text>
<text x="302.8" y="45.5">3</text>
<text x="41.2" y="48">4</text>
<text x="41.2" y="50.5">5</text>
<text x="41.2" y="53.1">6</text>
<text x="246.9" y="48">4</text>
<text x="246.9" y="50.5">5</text>
<text x="246.9" y="53.1">6</text>
<text x="302.1" y="50.5">MP</text>
<text x="302.8" y="48">4</text>
<text x="41.2" y="55.6">7</text>
<text x="41.2" y="58.2">8</text>
<text x="246.9" y="55.6">7</text>
<text x="246.9" y="58.2">8</text>
<text x="40.6" y="63.2">10</text>
<text x="41.2" y="60.7">9</text>
<text x="246.3" y="63.2">10</text>
<text x="246.9" y="60.7">9</text>
<text x="33" y="119.1">11</text>
<text x="61.5" y="119.1">7</text>
<text x="33.6" y="121.7">1</text>
<text x="33.6" y="124.2">9</text>
<text x="61.5" y="121.7">5</text>
<text x="61.5" y="124.2">8</text>
<text x="33" y="126.7">12</text>
<text x="33.6" y="129.3">3</text>
<text x="33.6" y="131.8">4</text>
<text x="60.9" y="126.7">10</text>
<text x="33.6" y="134.4">6</text>
<text x="33.6" y="136.9">2</text>
</g>
<g font-size="1.8" fill="#939391">
<text x="296" y="69.4">J4</text>
<text x="297.7" y="74.5">GND</text>
<text x="298" y="77.1">3V3</text>
<text x="298" y="79.6">SDA</text>
<text x="298" y="82.1">SCL</text>
<text x="290.8" y="87.2">I2C</text>
<text x="295" y="87.2">2.54</text>
<text x="300.4" y="87.2">mm</text>
</g>
<g font-size="1.8" fill="#a5a4a2">
<text x="302.8" y="73.4">1</text>
<text x="302.8" y="75.9">2</text>
<text x="302.8" y="78.5">3</text>
<text x="302.8" y="81">4</text>
</g>
<g font-size="1.8" fill="#0000c2">
<text x="424.2" y="134.4">I2C</text>
<text x="428.4" y="134.4">address</text>
<text x="437" y="134.4">0x29</text>
<text x="442.8" y="134.4">at</text>
<text x="445.9" y="134.4">reset.</text>
<text x="452.3" y="134.4">GPIO1</text>
<text x="459.2" y="134.4">and</text>
<text x="463.8" y="134.4">XSHUT have</text>
<text x="476.6" y="134.4">10</text>
<text x="480.2" y="134.4">k</text>
<text x="482.4" y="134.4">pull-ups.</text>
</g>
</svg>
